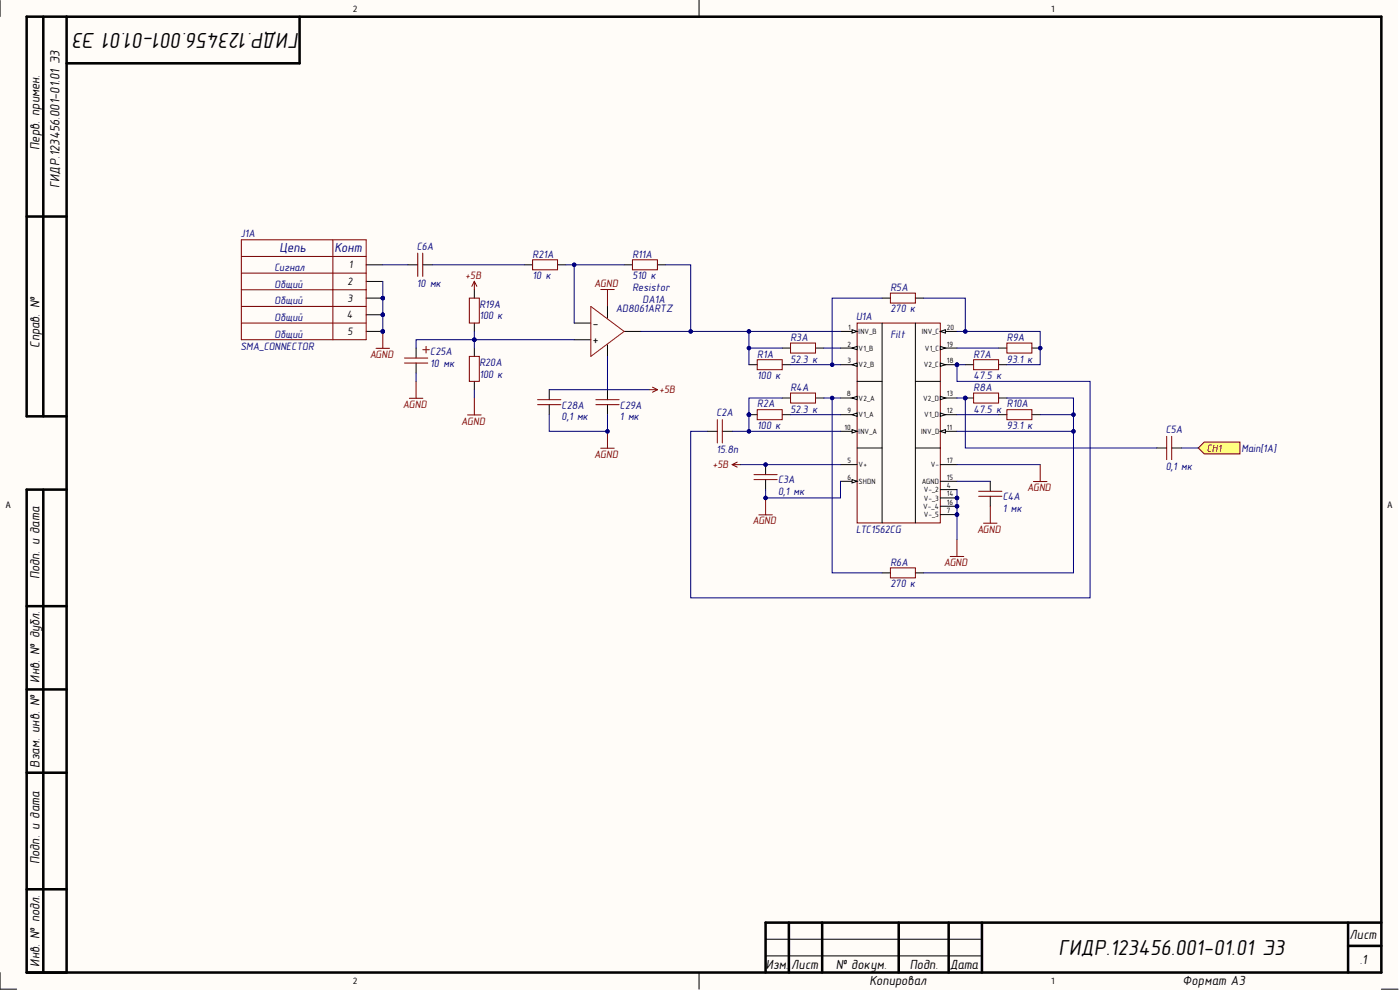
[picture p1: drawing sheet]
<svg xmlns="http://www.w3.org/2000/svg" width="420mm" height="297mm" viewBox="0 0 420 297" stroke-linecap="round" stroke-linejoin="round" font-family="sans-serif">
<g fill="#fffcf8">
<path d="M0 0h419.2v296.5h-419.2z" fill-rule="evenodd"/>
<path d="M5 5h409.2v286.5h-409.2z" fill-rule="evenodd"/>
</g>
<path d="M0 0v5M209.6 0v5M0 291.5v5h5M209.6 291.5v5M229.6 286.5h64.9M229.6 281.5h64.9M414.2 296.5h5" fill="none" stroke="#000" stroke-width=".3"/>
<g fill="none" stroke="#000" stroke-width=".76">
<path d="M13 5v119.8M20 5v286.5M89.8 5v14h-69.8M8 64.9h12M20 124.8h-12v-119.8h406.2v286.5h-406.2v-144.7h12M13 146.8v144.7M8 181.7h12M8 206.6h12M8 231.6h12M8 266.5h12M236.6 276.5v15M246.5 276.5v15"/>
<path d="M269.5 276.5v15M284.5 276.5v15M294.5 276.5v15M404.2 276.5v15M414.2 276.5h-184.6v15M404.2 283.5h10"/>
</g>
<circle cx="287" cy="149.3" r=".51" fill="#000080"/>
<circle cx="287" cy="149.3" r=".51" fill="none" stroke="#000080" stroke-width=".3"/>
<circle cx="287" cy="151.7" r=".51" fill="#000080"/>
<circle cx="287" cy="151.7" r=".51" fill="none" stroke="#000080" stroke-width=".3"/>
<circle cx="287" cy="154.2" r=".51" fill="#000080"/>
<circle cx="287" cy="154.2" r=".51" fill="none" stroke="#000080" stroke-width=".3"/>
<circle cx="287" cy="109.3" r=".51" fill="#000080"/>
<circle cx="287" cy="109.3" r=".51" fill="none" stroke="#000080" stroke-width=".3"/>
<path d="M257 96.8h25v59.9h-25z" fill="none" stroke="#800000" stroke-width=".3"/>
<path d="M252 139.3h5M252 144.3h5" fill="none" stroke="#000" stroke-width=".3"/>
<path d="M255.5 143.8l1.5 .5-1.5 .5z" fill="#f8fcff"/>
<path d="M252 129.3h5M255.5 143.8l1.5 .5-1.5 .5z" fill="none" stroke="#000" stroke-width=".3"/>
<path d="M255.5 128.8l1.5 .5-1.5 .5z" fill="#f8fcff"/>
<path d="M252 99.3h5M255.5 128.8l1.5 .5-1.5 .5z" fill="none" stroke="#000" stroke-width=".3"/>
<path d="M255.5 98.8l1.5 .5-1.5 .5z" fill="#f8fcff"/>
<path d="M255.5 98.8l1.5 .5-1.5 .5zM282 99.3h5" fill="none" stroke="#000" stroke-width=".3"/>
<path d="M282 99.3l1.5-.5v1z" fill="#f8fcff"/>
<path d="M282 99.3l1.5-.5v1zM282 129.3h5" fill="none" stroke="#000" stroke-width=".3"/>
<path d="M282 129.3l1.5-.5v1z" fill="#f8fcff"/>
<path d="M282 129.3l1.5-.5v1zM282 146.8h5M282 149.2h5" fill="none" stroke="#000" stroke-width=".3"/>
<circle cx="287" cy="149.3" r=".51" fill="#000080"/>
<circle cx="287" cy="149.3" r=".51" fill="none" stroke="#000080" stroke-width=".3"/>
<path d="M282 151.7h5" fill="none" stroke="#000" stroke-width=".3"/>
<circle cx="287" cy="151.7" r=".51" fill="#000080"/>
<circle cx="287" cy="151.7" r=".51" fill="none" stroke="#000080" stroke-width=".3"/>
<path d="M282 154.2h5" fill="none" stroke="#000" stroke-width=".3"/>
<circle cx="287" cy="154.2" r=".51" fill="#000080"/>
<circle cx="287" cy="154.2" r=".51" fill="none" stroke="#000080" stroke-width=".3"/>
<path d="M252 124.3h5M282 139.3h5M282 144.3h5" fill="none" stroke="#000" stroke-width=".3"/>
<path d="M255.5 124.3l1.5-.5v1z" fill="#f8fcff"/>
<path d="M252 104.3h5M255.5 124.3l1.5-.5v1z" fill="none" stroke="#000" stroke-width=".3"/>
<path d="M255.5 104.3l1.5-.5v1z" fill="#f8fcff"/>
<path d="M255.5 104.3l1.5-.5v1zM282 104.3h5" fill="none" stroke="#000" stroke-width=".3"/>
<path d="M282 103.8l1.5 .5-1.5 .5z" fill="#f8fcff"/>
<path d="M282 103.8l1.5 .5-1.5 .5zM282 124.3h5" fill="none" stroke="#000" stroke-width=".3"/>
<path d="M282 123.8l1.5 .5-1.5 .5z" fill="#f8fcff"/>
<path d="M252 119.3h5M282 123.8l1.5 .5-1.5 .5z" fill="none" stroke="#000" stroke-width=".3"/>
<path d="M255.5 119.3l1.5-.5v1z" fill="#f8fcff"/>
<path d="M252 109.3h5M255.5 119.3l1.5-.5v1z" fill="none" stroke="#000" stroke-width=".3"/>
<path d="M255.5 109.3l1.5-.5v1z" fill="#f8fcff"/>
<path d="M255.5 109.3l1.5-.5v1zM282 109.3h5" fill="none" stroke="#000" stroke-width=".3"/>
<path d="M282 108.8l1.5 .5-1.5 .5z" fill="#f8fcff"/>
<path d="M282 108.8l1.5 .5-1.5 .5z" fill="none" stroke="#000" stroke-width=".3"/>
<circle cx="287" cy="109.3" r=".51" fill="#000080"/>
<circle cx="287" cy="109.3" r=".51" fill="none" stroke="#000080" stroke-width=".3"/>
<path d="M282 119.3h5" fill="none" stroke="#000" stroke-width=".3"/>
<path d="M282 118.8l1.5 .5-1.5 .5z" fill="#f8fcff"/>
<path d="M264.5 96.8v59.9M274.5 96.8v59.9M257 114.3h7.5M274.5 114.3h7.5M282 118.8l1.5 .5-1.5 .5zM257 134.3h7.5M274.5 134.3h7.5" fill="none" stroke="#000" stroke-width=".3"/>
<circle cx="229.6" cy="139.3" r=".51" fill="#000080"/>
<circle cx="229.6" cy="139.3" r=".51" fill="none" stroke="#000080" stroke-width=".3"/>
<path d="M229.6 139.3v3M229.6 143.8v3" fill="none" stroke="#000" stroke-width=".3"/>
<circle cx="229.6" cy="139.3" r=".51" fill="#000080"/>
<circle cx="229.6" cy="139.3" r=".51" fill="none" stroke="#000080" stroke-width=".3"/>
<g fill="none" stroke="#800000" stroke-width=".3">
<path d="M227.1 107.8h7.5v3h-7.5zM237.1 102.8h7.4v3h-7.4zM215.1 125.8v7M216.6 125.8v7M219.5 139.3l1.6 .7M219.5 139.3h2.6M221.1 138.5l-1.6 .8M226.1 142.3h7M226.1 143.8h7M293.4 147.3h7M293.4 148.8h7M294.9 156.8h4.1"/>
<path d="M296.9 151.7v5.1"/>
</g>
<path d="M224.6 109.3h2.5M234.6 104.3h2.5M234.6 109.3h2.5M244.5 104.3h2.5M212.1 129.3h3M216.6 129.3h3M296.9 144.3v3M296.9 148.8v2.9" fill="none" stroke="#000" stroke-width=".3"/>
<circle cx="311.9" cy="104.3" r=".51" fill="#000080"/>
<circle cx="311.9" cy="104.3" r=".51" fill="none" stroke="#000080" stroke-width=".3"/>
<path d="M299.4 104.3h2.5M309.4 104.3h2.5" fill="none" stroke="#000" stroke-width=".3"/>
<circle cx="311.9" cy="104.3" r=".51" fill="#000080"/>
<circle cx="311.9" cy="104.3" r=".51" fill="none" stroke="#000080" stroke-width=".3"/>
<path d="M267 87.9h7.5v2.9h-7.5zM237.1 117.8h7.4v3h-7.4zM291.9 107.8h7.5v3h-7.5zM301.9 102.8h7.5v3h-7.5z" fill="none" stroke="#800000" stroke-width=".3"/>
<path d="M264.5 89.4h2.5M274.5 89.4h2.5M234.6 119.3h2.5M244.5 119.3h2.5M289.5 109.3h2.4M299.4 109.3h2.5" fill="none" stroke="#000" stroke-width=".3"/>
<circle cx="224.6" cy="124.3" r=".51" fill="#000080"/>
<circle cx="224.6" cy="124.3" r=".51" fill="none" stroke="#000080" stroke-width=".3"/>
<path d="M224.6 124.3h2.5" fill="none" stroke="#000" stroke-width=".3"/>
<circle cx="224.6" cy="124.3" r=".51" fill="#000080"/>
<circle cx="224.6" cy="124.3" r=".51" fill="none" stroke="#000080" stroke-width=".3"/>
<path d="M234.6 124.3h2.5" fill="none" stroke="#000" stroke-width=".3"/>
<path d="M227.1 122.8h7.5v3h-7.5z" fill="none" stroke="#800000" stroke-width=".3"/>
<circle cx="289.5" cy="119.3" r=".51" fill="#000080"/>
<circle cx="289.5" cy="119.3" r=".51" fill="none" stroke="#000080" stroke-width=".3"/>
<path d="M289.5 119.3h2.4" fill="none" stroke="#000" stroke-width=".3"/>
<circle cx="289.5" cy="119.3" r=".51" fill="#000080"/>
<circle cx="289.5" cy="119.3" r=".51" fill="none" stroke="#000080" stroke-width=".3"/>
<path d="M299.4 119.3h2.5M299.4 124.3h2.5M309.4 124.3h2.5M264.5 171.7h2.5M274.5 171.7h2.5" fill="none" stroke="#000" stroke-width=".3"/>
<path d="M291.9 117.8h7.5v3h-7.5zM301.9 122.8h7.5v3h-7.5zM267 170.2h7.5v3h-7.5z" fill="none" stroke="#800000" stroke-width=".3"/>
<circle cx="114.8" cy="89.4" r=".51" fill="#000080"/>
<circle cx="114.8" cy="89.4" r=".51" fill="none" stroke="#000080" stroke-width=".3"/>
<circle cx="114.8" cy="94.3" r=".51" fill="#000080"/>
<circle cx="114.8" cy="94.3" r=".51" fill="none" stroke="#000080" stroke-width=".3"/>
<circle cx="114.8" cy="99.3" r=".51" fill="#000080"/>
<circle cx="114.8" cy="99.3" r=".51" fill="none" stroke="#000080" stroke-width=".3"/>
<path d="M109.8 79.4h5M109.8 84.4h5M109.8 89.4h5" fill="none" stroke="#000" stroke-width=".3"/>
<circle cx="114.8" cy="89.4" r=".51" fill="#000080"/>
<circle cx="114.8" cy="89.4" r=".51" fill="none" stroke="#000080" stroke-width=".3"/>
<path d="M109.8 94.3h5" fill="none" stroke="#000" stroke-width=".3"/>
<circle cx="114.8" cy="94.3" r=".51" fill="#000080"/>
<circle cx="114.8" cy="94.3" r=".51" fill="none" stroke="#000080" stroke-width=".3"/>
<path d="M109.8 99.3h5" fill="none" stroke="#000" stroke-width=".3"/>
<circle cx="114.8" cy="99.3" r=".51" fill="#000080"/>
<circle cx="114.8" cy="99.3" r=".51" fill="none" stroke="#000080" stroke-width=".3"/>
<path d="M72.4 76.9h37.4M72.4 71.9h37.4v29.9h-37.4zM99.8 71.9v29.9M72.4 86.9h37.4M72.4 81.9h37.4M72.4 96.8h37.4M72.4 91.8h37.4M114.8 99.3v5.1M112.8 104.4h4M349.8 130.8v7M351.3 130.8v7" fill="none" stroke="#800000" stroke-width=".3"/>
<path d="M346.8 134.3h3M351.3 134.3h3" fill="none" stroke="#000" stroke-width=".3"/>
<circle cx="114.8" cy="99.3" r=".51" fill="#000080"/>
<circle cx="114.8" cy="99.3" r=".51" fill="none" stroke="#000080" stroke-width=".3"/>
<path d="M311.9 139.3v5M227.5 154.3h4.1M229.6 149.2v5.1M309.9 144.3h4M284.9 166.8h4.1M287 161.7v5.1" fill="none" stroke="#800000" stroke-width=".3"/>
<circle cx="229.6" cy="149.3" r=".51" fill="#000080"/>
<circle cx="229.6" cy="149.3" r=".51" fill="none" stroke="#000080" stroke-width=".3"/>
<g fill="none" stroke="#800000" stroke-width=".3">
<path d="M159.7 77.9h7.5v3h-7.5zM140.7 89.4h3v7.4h-3zM180.1 86.8h4.1M182.2 86.8v5.1M121.3 107.3h7M121.3 108.8h7M122.7 119.4h4.1M124.8 114.3v5.1M126.8 104.8h2M127.8 103.8v2M140.7 106.8h3v7.5h-3zM142.2 119.3v5.1"/>
<path d="M161.2 119.8h7M178.7 119.8h7M194.6 116.8h2.6M195.6 116l1.6 .8M197.2 116.8l-1.6 .8M140.2 124.4h4.1M161.2 121.3h7M178.7 121.3h7M180.1 134.4h4.1M182.2 129.3v5.1"/>
</g>
<path d="M157.2 79.4h2.5M167.2 79.4h2.5M142.2 86.9v2.5M142.2 96.8v2.5M124.8 104.3v3M124.8 108.8v3M142.2 104.3v2.5M142.2 114.3v2.5M164.7 116.8v3M182.2 116.8v3M164.7 121.3v3M182.2 121.3v3" fill="none" stroke="#000" stroke-width=".3"/>
<circle cx="182.2" cy="129.3" r=".51" fill="#000080"/>
<circle cx="182.2" cy="129.3" r=".51" fill="none" stroke="#000080" stroke-width=".3"/>
<path d="M142.2 84.3l-.7 1.5M142.2 84.3l.8 1.5M142.2 84.3v2.6" fill="none" stroke="#800000" stroke-width=".3"/>
<path d="M361.1 132.5h10.7v3.6h-10.7l-1.8-1.8z" fill-rule="evenodd" fill="#ffff80"/>
<path d="M125.3 75.9v7M126.8 75.9v7M189.6 77.9h7.5v3h-7.5zM361.1 132.5h10.7v3.6h-10.7l-1.8-1.8z" fill="none" stroke="#800000" stroke-width=".3"/>
<path d="M122.3 79.4h3M126.8 79.4h3M187.2 79.4h2.4M197.1 79.4h2.5M172.2 96.8h5M182.2 91.9v3.4M187.2 99.3h4.9M172.2 101.8h5M182.2 103.3v3.5" fill="none" stroke="#000" stroke-width=".3"/>
<path d="M177.2 91.9l10 7.4-10 7.5z" fill="none" stroke="#a61c00" stroke-width=".3"/>
<path d="M287 139.3h24.9M287 146.8v14.9" fill="none" stroke="#000080" stroke-width=".3"/>
<circle cx="287" cy="154.2" r=".51" fill="#000080"/>
<circle cx="287" cy="154.2" r=".51" fill="none" stroke="#000080" stroke-width=".3"/>
<circle cx="287" cy="151.7" r=".51" fill="#000080"/>
<circle cx="287" cy="151.7" r=".51" fill="none" stroke="#000080" stroke-width=".3"/>
<circle cx="287" cy="149.3" r=".51" fill="#000080"/>
<g fill="none" stroke="#000080" stroke-width=".3">
<path d="M237.1 109.3h14.9M287 144.3h9.9"/>
<circle cx="287" cy="149.3" r=".51"/>
</g>
<circle cx="249.5" cy="109.3" r=".51" fill="#000080"/>
<g fill="none" stroke="#000080" stroke-width=".3">
<path d="M224.6 99.3v5h10M247 104.3h5"/>
<circle cx="249.5" cy="109.3" r=".51"/>
</g>
<circle cx="224.6" cy="104.3" r=".51" fill="#000080"/>
<circle cx="224.6" cy="104.3" r=".51" fill="none" stroke="#000080" stroke-width=".3"/>
<circle cx="224.6" cy="99.3" r=".51" fill="#000080"/>
<g fill="none" stroke="#000080" stroke-width=".3">
<path d="M224.6 104.3v5"/>
<circle cx="224.6" cy="99.3" r=".51"/>
</g>
<circle cx="224.6" cy="104.3" r=".51" fill="#000080"/>
<g fill="none" stroke="#000080" stroke-width=".3">
<path d="M287 104.3h12.4M287 109.3h2.5"/>
<circle cx="224.6" cy="104.3" r=".51"/>
</g>
<circle cx="287" cy="109.3" r=".51" fill="#000080"/>
<g fill="none" stroke="#000080" stroke-width=".3">
<path d="M277 89.4h12.5v9.9"/>
<circle cx="287" cy="109.3" r=".51"/>
</g>
<circle cx="289.5" cy="99.3" r=".51" fill="#000080"/>
<g fill="none" stroke="#000080" stroke-width=".3">
<path d="M264.5 89.4h-15v19.9"/>
<circle cx="289.5" cy="99.3" r=".51"/>
</g>
<circle cx="249.5" cy="109.3" r=".51" fill="#000080"/>
<g fill="none" stroke="#000080" stroke-width=".3">
<path d="M247 119.3h5M237.1 124.3h14.9"/>
<circle cx="249.5" cy="109.3" r=".51"/>
</g>
<circle cx="249.5" cy="119.3" r=".51" fill="#000080"/>
<g fill="none" stroke="#000080" stroke-width=".3">
<path d="M234.6 119.3h-10v5"/>
<circle cx="249.5" cy="119.3" r=".51"/>
</g>
<circle cx="224.6" cy="124.3" r=".51" fill="#000080"/>
<g fill="none" stroke="#000080" stroke-width=".3">
<path d="M224.6 124.3v5h27.4"/>
<circle cx="224.6" cy="124.3" r=".51"/>
</g>
<circle cx="224.6" cy="124.3" r=".51" fill="#000080"/>
<circle cx="224.6" cy="124.3" r=".51" fill="none" stroke="#000080" stroke-width=".3"/>
<circle cx="224.6" cy="129.3" r=".51" fill="#000080"/>
<g fill="none" stroke="#000080" stroke-width=".3">
<path d="M252 144.3v4.9h-22.4v-2.4"/>
<circle cx="224.6" cy="129.3" r=".51"/>
</g>
<circle cx="229.6" cy="149.3" r=".51" fill="#000080"/>
<g fill="none" stroke="#000080" stroke-width=".3">
<path d="M219.6 129.3h5M222.1 139.3h29.9"/>
<circle cx="229.6" cy="149.3" r=".51"/>
</g>
<circle cx="224.6" cy="129.3" r=".51" fill="#000080"/>
<g fill="none" stroke="#000080" stroke-width=".3">
<path d="M287 109.3v5h39.9v64.9h-119.8v-49.9h5"/>
<circle cx="224.6" cy="129.3" r=".51"/>
</g>
<circle cx="287" cy="109.3" r=".51" fill="#000080"/>
<g fill="none" stroke="#000080" stroke-width=".3">
<path d="M249.5 119.3v52.4h15"/>
<circle cx="287" cy="109.3" r=".51"/>
</g>
<circle cx="249.5" cy="119.3" r=".51" fill="#000080"/>
<g fill="none" stroke="#000080" stroke-width=".3">
<path d="M301.9 119.3h20v52.4h-44.9"/>
<circle cx="249.5" cy="119.3" r=".51"/>
</g>
<circle cx="321.9" cy="124.3" r=".51" fill="#000080"/>
<circle cx="321.9" cy="124.3" r=".51" fill="none" stroke="#000080" stroke-width=".3"/>
<circle cx="321.9" cy="129.3" r=".51" fill="#000080"/>
<g fill="none" stroke="#000080" stroke-width=".3">
<path d="M311.9 124.3h10"/>
<circle cx="321.9" cy="129.3" r=".51"/>
</g>
<circle cx="321.9" cy="124.3" r=".51" fill="#000080"/>
<g fill="none" stroke="#000080" stroke-width=".3">
<path d="M287 124.3h12.4M287 129.3h34.9"/>
<circle cx="321.9" cy="124.3" r=".51"/>
</g>
<circle cx="321.9" cy="129.3" r=".51" fill="#000080"/>
<g fill="none" stroke="#000080" stroke-width=".3">
<path d="M114.8 84.4v14.9"/>
<circle cx="321.9" cy="129.3" r=".51"/>
</g>
<circle cx="114.8" cy="89.4" r=".51" fill="#000080"/>
<circle cx="114.8" cy="89.4" r=".51" fill="none" stroke="#000080" stroke-width=".3"/>
<circle cx="114.8" cy="94.3" r=".51" fill="#000080"/>
<circle cx="114.8" cy="94.3" r=".51" fill="none" stroke="#000080" stroke-width=".3"/>
<circle cx="114.8" cy="99.3" r=".51" fill="#000080"/>
<g fill="none" stroke="#000080" stroke-width=".3">
<path d="M289.5 119.3v15h57.3"/>
<circle cx="114.8" cy="99.3" r=".51"/>
</g>
<circle cx="289.5" cy="119.3" r=".51" fill="#000080"/>
<g fill="none" stroke="#000080" stroke-width=".3">
<path d="M287 119.3h2.5"/>
<circle cx="289.5" cy="119.3" r=".51"/>
</g>
<circle cx="289.5" cy="119.3" r=".51" fill="#000080"/>
<g fill="none" stroke="#000080" stroke-width=".3">
<path d="M142.2 99.3v5"/>
<circle cx="289.5" cy="119.3" r=".51"/>
</g>
<circle cx="142.2" cy="101.8" r=".51" fill="#000080"/>
<g fill="none" stroke="#000080" stroke-width=".3">
<path d="M142.2 101.8h-17.4v2.5"/>
<circle cx="142.2" cy="101.8" r=".51"/>
</g>
<circle cx="142.2" cy="101.8" r=".51" fill="#000080"/>
<g fill="none" stroke="#000080" stroke-width=".3">
<path d="M287 99.3h24.9v10h-10M124.8 111.8v2.5M142.2 116.8v2.5"/>
<circle cx="142.2" cy="101.8" r=".51"/>
</g>
<circle cx="289.5" cy="99.3" r=".51" fill="#000080"/>
<g fill="none" stroke="#000080" stroke-width=".3">
<path d="M164.7 124.3v5h17.5v-5"/>
<circle cx="289.5" cy="99.3" r=".51"/>
</g>
<circle cx="182.2" cy="129.3" r=".51" fill="#000080"/>
<g fill="none" stroke="#000080" stroke-width=".3">
<path d="M114.8 79.4h7.5M142.2 101.8h30M164.7 116.8h17.5M354.3 134.3h5"/>
<circle cx="182.2" cy="129.3" r=".51"/>
</g>
<circle cx="142.2" cy="101.8" r=".51" fill="#000080"/>
<g fill="none" stroke="#000080" stroke-width=".3">
<path d="M199.6 79.4h7.5v19.9h-15"/>
<circle cx="142.2" cy="101.8" r=".51"/>
</g>
<circle cx="207.1" cy="99.3" r=".51" fill="#000080"/>
<g fill="none" stroke="#000080" stroke-width=".3">
<path d="M169.7 79.4h17.5"/>
<circle cx="207.1" cy="99.3" r=".51"/>
</g>
<circle cx="172.2" cy="79.4" r=".51" fill="#000080"/>
<g fill="none" stroke="#000080" stroke-width=".3">
<path d="M172.2 79.4v17.4"/>
<circle cx="172.2" cy="79.4" r=".51"/>
</g>
<circle cx="172.2" cy="79.4" r=".51" fill="#000080"/>
<g fill="none" stroke="#000080" stroke-width=".3">
<path d="M129.8 79.4h27.4M207.1 99.3h44.9M182.2 106.8v10h12.4"/>
<circle cx="172.2" cy="79.4" r=".51"/>
</g>
<circle cx="224.6" cy="99.3" r=".51" fill="#000080"/>
<circle cx="224.6" cy="99.3" r=".51" fill="none" stroke="#000080" stroke-width=".3"/>
<circle cx="207.1" cy="99.3" r=".51" fill="#000080"/>
<circle cx="207.1" cy="99.3" r=".51" fill="none" stroke="#000080" stroke-width=".3"/>
<g font-size="6.6">
<text x="89.8" y="9.8" transform="rotate(-180 89.8 9.8)">ГИДР.123456.001-01.01 Э3</text>
<text x="317.4" y="286.3">ГИДР.123456.001-01.01 Э3</text>
</g>
<g font-size="4">
<text x="11.8" y="45" transform="rotate(-90 11.8 45)">Перв. примен.</text>
<text x="17.8" y="56.4" transform="rotate(-90 17.8 56.4)">ГИДР.123456.001-01.01 Э3</text>
<text x="177.7" y="98.2">-</text>
<text x="11.8" y="104.2" transform="rotate(-90 11.8 104.2)">Справ. №</text>
<text x="177.7" y="103.2">+</text>
<text x="11.8" y="173.7" transform="rotate(-90 11.8 173.7)">Подп. и дата</text>
<text x="11.8" y="204.6" transform="rotate(-90 11.8 204.6)">Инв. № дубл.</text>
<text x="11.8" y="230.1" transform="rotate(-90 11.8 230.1)">Взам. инв. №</text>
<text x="11.8" y="259" transform="rotate(-90 11.8 259)">Подп. и дата</text>
<text x="404.7" y="281.4">Лист</text>
<text x="11.8" y="289.7" transform="rotate(-90 11.8 289.7)">Инв. № подл.</text>
<text x="229.7" y="290.3">Изм.</text>
<text x="237.3" y="290.3">Лист</text>
<text x="250.6" y="290.3">№ докум.</text>
<text x="272.8" y="290.3">Подп.</text>
<text x="284.9" y="290.3">Дата</text>
<text x="407.7" y="288.9">.1</text>
<text x="260.7" y="295.3">Копировал</text>
<text x="354.6" y="295.3">Формат А3</text>
</g>
<g font-size="4" fill="#000080">
<text x="83.8" y="75.6">Цепь</text>
<text x="100.3" y="75.6">Конт</text>
</g>
<g font-size="3.3" fill="#000080">
<text x="72.1" y="71">J1A</text>
<text x="125" y="75">C6A</text>
<text x="159.7" y="77.3">R21A</text>
<text x="189.6" y="77.3">R11A</text>
<text x="82.3" y="81.2">Сигнал</text>
<text x="159.7" y="83.8">10 к</text>
<text x="189.6" y="83.8">510 к</text>
<text x="82.3" y="86.2">Общий</text>
<text x="125" y="86">10 мк</text>
<text x="189.6" y="87.3">Resistor</text>
<text x="267" y="87.2">R5A</text>
<text x="82.3" y="91.2">Общий</text>
<text x="143.7" y="95.8">100 к</text>
<text x="143.7" y="92.2">R19A</text>
<text x="184.6" y="93.6">AD8061ARTZ</text>
<text x="192.7" y="90.9">DA1A</text>
<text x="256.7" y="95.9">U1A</text>
<text x="267" y="93.6">270 к</text>
<text x="82.3" y="96.2">Общий</text>
<text x="82.3" y="101.2">Общий</text>
<text x="267" y="101.2">Filt</text>
<text x="72.1" y="105">SMA_CONNECTOR</text>
<text x="129" y="106.5">C25A</text>
<text x="227.1" y="107.2">R1A</text>
<text x="237" y="102.2">R3A</text>
<text x="292" y="107.2">R7A</text>
<text x="301.9" y="102.2">R9A</text>
<text x="129" y="110">10 мк</text>
<text x="143.7" y="113.3">100 к</text>
<text x="143.7" y="109.7">R20A</text>
<text x="227.1" y="113.7">100 к</text>
<text x="237" y="108.7">52.3 к</text>
<text x="292" y="113.7">47.5 к</text>
<text x="301.9" y="108.7">93.1 к</text>
<text x="237" y="117.1">R4A</text>
<text x="292" y="117.1">R8A</text>
<text x="168.4" y="122.5">C28A</text>
<text x="185.9" y="122.5">C29A</text>
<text x="214.8" y="124.8">C2A</text>
<text x="227.1" y="122.1">R2A</text>
<text x="237" y="123.7">52.3 к</text>
<text x="292" y="123.7">47.5 к</text>
<text x="301.9" y="122.1">R10A</text>
<text x="168.4" y="126">0,1 мк</text>
<text x="185.9" y="126">1 мк</text>
<text x="227.1" y="128.6">100 к</text>
<text x="301.9" y="128.6">93.1 к</text>
<text x="349.6" y="129.9">C5A</text>
<text x="214.8" y="135.9">15.8п</text>
<text x="372.3" y="135.4">Main[1A]</text>
<text x="349.6" y="140.9">0,1 мк</text>
<text x="233.3" y="148.4">0,1 мк</text>
<text x="233.3" y="144.9">C3A</text>
<text x="300.7" y="149.9">C4A</text>
<text x="300.7" y="153.4">1 мк</text>
<text x="256.7" y="159.9">LTC1562CG</text>
<text x="267" y="169.5">R6A</text>
<text x="267" y="176.1">270 к</text>
</g>
<g font-size="3.3">
<text x="104.6" y="80.5">1</text>
<text x="104.2" y="85.4">2</text>
<text x="104" y="95.4">4</text>
<text x="104.2" y="90.4">3</text>
<text x="104.2" y="100.4">5</text>
</g>
<g font-size="3.3" fill="#800000">
<text x="139.5" y="83.7">+5В</text>
<text x="178.2" y="86.1">AGND</text>
<text x="110.9" y="107.3">AGND</text>
<text x="197.7" y="117.9">+5В</text>
<text x="120.8" y="122.3">AGND</text>
<text x="138.3" y="127.3">AGND</text>
<text x="178.2" y="137.3">AGND</text>
<text x="361.8" y="135.4">CH1</text>
<text x="213.6" y="140.4">+5В</text>
<text x="308" y="147.2">AGND</text>
<text x="225.6" y="157.2">AGND</text>
<text x="293" y="159.7">AGND</text>
<text x="283" y="169.7">AGND</text>
</g>
<g font-size="2.7">
<text x="105.9" y="3.5">2</text>
<text x="315.2" y="3.5">1</text>
<text x="1.8" y="152.2">A</text>
<text x="416" y="152.2">A</text>
<text x="105.9" y="295">2</text>
<text x="315.2" y="295">1</text>
</g>
<g font-size="2.3">
<text x="254.4" y="98.9">1</text>
<text x="257.5" y="100.2">INV_B</text>
<text x="276.4" y="100.2">INV_C</text>
<text x="283.9" y="98.9">20</text>
<text x="254.1" y="103.9">2</text>
<text x="257.5" y="105.1">V1_B</text>
<text x="277.3" y="105.1">V1_C</text>
<text x="283.9" y="103.9">19</text>
<text x="254.1" y="108.9">3</text>
<text x="257.5" y="110.1">V2_B</text>
<text x="277" y="110.1">V2_C</text>
<text x="283.9" y="108.9">18</text>
<text x="253.9" y="118.8">8</text>
<text x="283.9" y="118.8">13</text>
<text x="254.1" y="123.8">9</text>
<text x="257.5" y="125.1">V1_A</text>
<text x="257.5" y="120.1">V2_A</text>
<text x="276.8" y="120.1">V2_D</text>
<text x="277.2" y="125.1">V1_D</text>
<text x="283.9" y="123.8">12</text>
<text x="253.3" y="128.8">10</text>
<text x="257.5" y="130.1">INV_A</text>
<text x="276.2" y="130.1">INV_D</text>
<text x="283.9" y="128.8">11</text>
<text x="254.1" y="138.8">5</text>
<text x="254.1" y="143.8">6</text>
<text x="257.5" y="140">V+</text>
<text x="279.1" y="140">V-</text>
<text x="283.9" y="138.8">17</text>
<text x="283.9" y="143.8">15</text>
<text x="257.5" y="145">SHDN</text>
<text x="276.4" y="145">AGND</text>
<text x="277" y="147.6">V-_2</text>
<text x="283.9" y="146.3">4</text>
<text x="283.9" y="148.8">14</text>
<text x="276.8" y="152.6">V-_4</text>
<text x="277" y="150">V-_3</text>
<text x="277" y="155">V-_5</text>
<text x="283.9" y="151.3">16</text>
<text x="283.9" y="153.7">7</text>
</g>
</svg>
